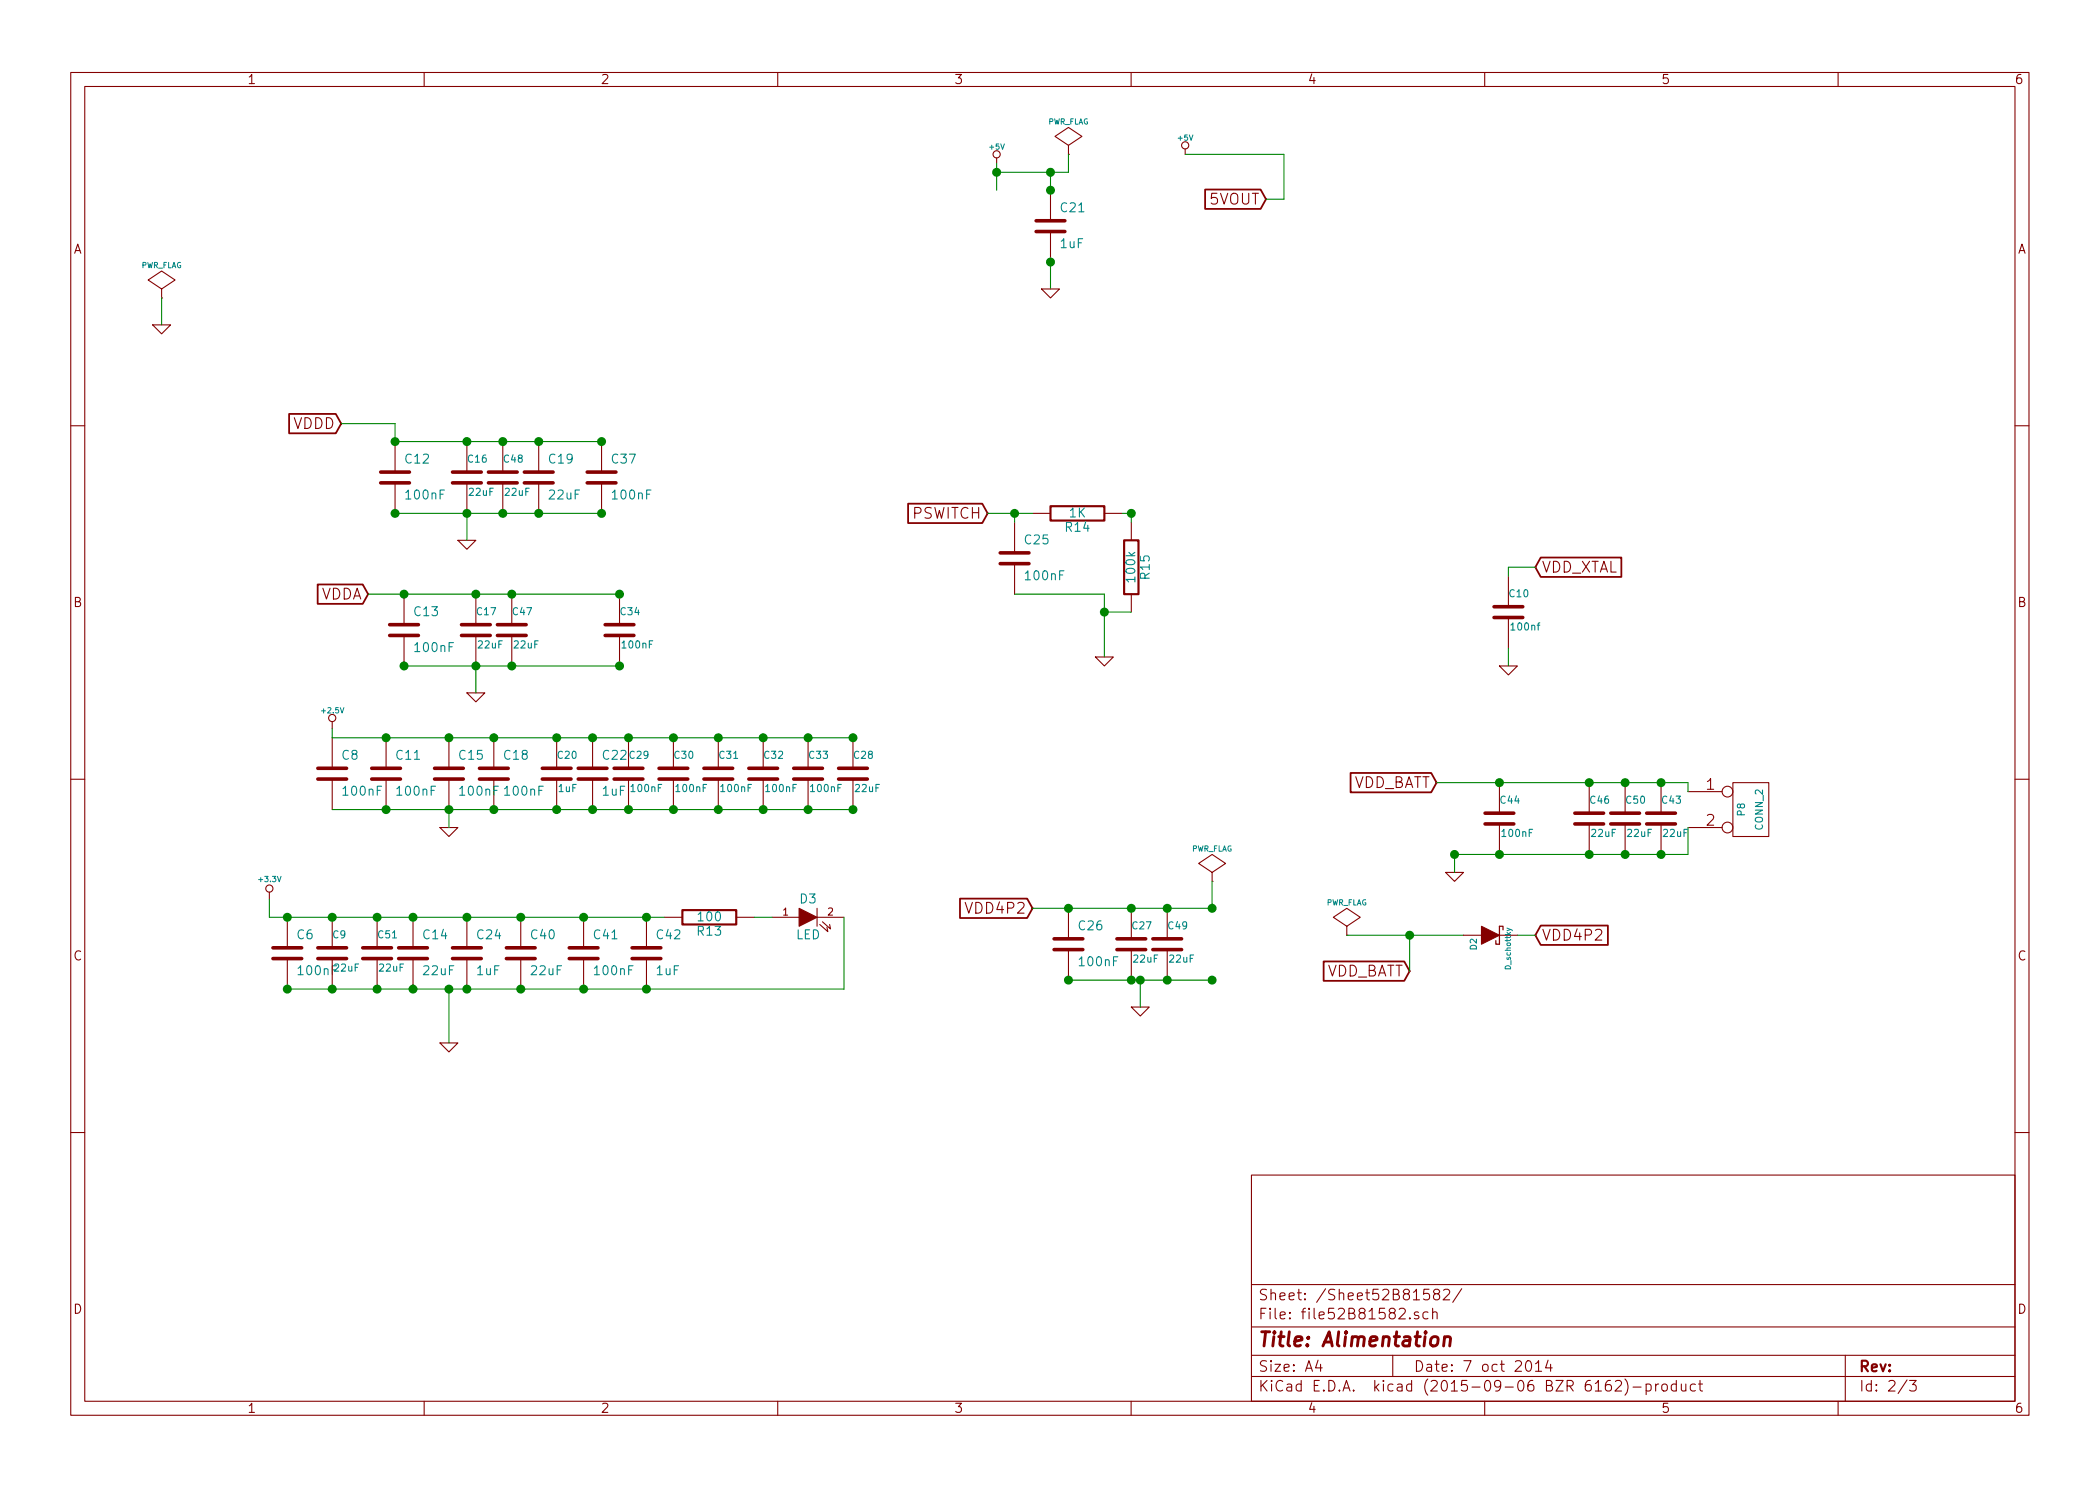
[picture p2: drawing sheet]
<svg xmlns="http://www.w3.org/2000/svg" width="297mm" height="210mm" viewBox="0 0 297 210" stroke-linecap="round" stroke-linejoin="round" font-family="sans-serif">
<g fill="none" stroke="#840000" stroke-width=".15">
<path d="M10 10.3h277v189.9h-277zM12 12.2h273v186.1h-273zM60 10.3v1.9M110 10.3v1.9M160 10.3v1.9M210 10.3v1.9M260 10.3v1.9M141 22.3v.8M148.6 26.9v4.3M148.6 32.8v4.3M151.1 21.8h.1M151.1 20.6l1.9-1.3-1.9-1.3-1.9 1.3 1.9 1.3v1.2"/>
<path d="M167.6 21.1v.7M21.6 46h2.5l-1.2 1.2zM22.9 42.2h.1M22.9 40.9l1.9-1.3-1.9-1.3-1.9 1.3 1.9 1.3v1.3M147.3 40.9h2.6l-1.3 1.3zM10 60.2h2M55.9 62.5v4.3M55.9 68.3v4.3M64.8 76.4h2.5l-1.3 1.3zM66 62.5v4.3M66 68.3v4.3M71.1 62.5v4.3"/>
<path d="M71.1 68.3v4.3M76.2 62.5v4.3M76.2 68.3v4.3M85.1 62.5v4.3M85.1 68.3v4.3M143.5 73.9v4.3M143.5 79.8v4.3M146 72.6h2.6M156.2 72.6h2.5M160 73.9v2.5M285 60.2h2M57.1 84.1v4.3"/>
<path d="M57.1 89.9v4.3M66 98h2.6l-1.3 1.3zM67.3 84.1v4.3M67.3 89.9v4.3M72.4 84.1v4.3M72.4 89.9v4.3M87.6 84.1v4.3M87.6 89.9v4.3M154.9 93h2.6l-1.3 1.2zM160 84.1v2.5M212.1 94.2h2.5l-1.2 1.3zM213.4 81.5v4.3"/>
<path d="M213.4 87.4v4.3M10 110.3h2M47 102.1v1M47 104.4v4.3M47 110.2v4.3M54.6 104.4v4.3M54.6 110.2v4.3M62.2 117.1h2.6l-1.3 1.3zM63.5 104.4v4.3M63.5 110.2v4.3M69.8 104.4v4.3M69.8 110.2v4.3"/>
<path d="M78.7 104.4v4.3M78.7 110.2v4.3M83.8 104.4v4.3M83.8 110.2v4.3M88.9 104.4v4.3M88.9 110.2v4.3M95.2 104.4v4.3M95.2 110.2v4.3M101.6 104.4v4.3M101.6 110.2v4.3M107.9 104.4v4.3M107.9 110.2v4.3"/>
<path d="M114.3 104.4v4.3M114.3 110.2v4.3M120.6 104.4v4.3M120.6 110.2v4.3M212.1 110.7v4.4M212.1 116.6v4.3M224.8 110.7v4.4M224.8 116.6v4.3M229.9 110.7v4.4M229.9 116.6v4.3M234.9 110.7v4.4M234.9 116.6v4.3"/>
<path d="M238.8 112h4.8M238.8 117.1h4.8M245.1 110.7h5.1v7.7h-5.1zM285 110.3h2M38.1 126.2v1M40.6 129.8v4.3M40.6 135.6v4.3M47 129.8v4.3M47 135.6v4.3M53.3 129.8v4.3M53.3 135.6v4.3M58.4 129.8v4.3"/>
<path d="M58.4 135.6v4.3M66 129.8v4.3M66 135.6v4.3M73.7 129.8v4.3M73.7 135.6v4.3M82.5 129.8v4.3M82.5 135.6v4.3M91.4 129.8v4.3M91.4 135.6v4.3M94 129.8h2.5M104.1 129.8h2.6M109.2 129.8h3.8"/>
<path d="M115.6 129.8h3.8M115.6 128.5v2.6M116 130.8l1.1 1-.1-.6M116.3 130.4l1.2 1-.2-.6M151.1 128.5v4.3M151.1 134.4v4.3M160 128.5v4.3M160 134.4v4.3M165.1 128.5v4.3M165.1 134.4v4.3M171.4 124.7h.1M171.4 123.4l2-1.2-2-1.3-1.9 1.3 1.9 1.2v1.3"/>
<path d="M190.5 132.3h.1M190.5 131.1l1.9-1.3-1.9-1.3-1.9 1.3 1.9 1.3v1.2M204.5 123.4h2.5l-1.3 1.3zM207 132.3h2.5M212.1 132.3h2.5M62.2 147.6h2.6l-1.3 1.2zM160 142.5h2.6l-1.3 1.3zM10 160.2h2M177 166.3h108v32h-108zM285 160.2h2M60 198.3v1.9M110 198.3v1.9"/>
<path d="M160 198.3v1.9M177 194.8h108M177 191.8h108M177 187.8h108M177 181.8h108M186.4 192.5l-.3 1h.9M186.8 193v1M197 191.8v3M199.4 186.5h.1l-.1 .1-.1-.1h.1v.1M200.6 185.7a.37 .37 0 0 0-.5 .1v.1a.54 .54 0 0 0 .5 .3l.1 .1-.1 .2-.1 .1-.4-.1M202 185.7l-.5-.1-.2 .3v.6l.2 .1 .5-.1M202.1 182.4h-.7l-.1 .7a.62 .62 0 0 1 .8 0l.1 .2-.1 .5-.2 .1h-.3l-.3-.1"/>
<path d="M202.6 185.7a.38 .38 0 0 1 .7 .1v.8M202.6 185.1v1.5M203 183.1l-.2-.3v-.2l.2-.2 .5 .1 .1 .2v.2l-.2 .2h-.4a.48 .48 0 0 0-.2 .7l.2 .1h.4l.2-.1a.48 .48 0 0 0-.2-.7M204.2 182.6l.2-.2 .5 .1a.37 .37 0 0 1 .1 .6l-.9 .8h1M206.8 182.3l-1.3 2M210 198.3v1.9M215.9 192.7a.35 .35 0 0 1 .4-.2 .35 .35 0 0 1 .3 .3 .77 .77 0 0 1-.5 1.2 .9 .9 0 0 1-.2-1.3zM217.2 193l.4-.5v1.5M217.2 194h.9M219 192.5l-.4 1h1M219.3 193v1M227.8 195.3a.59 .59 0 0 0-.7 .7l.1 .7 .2 .1h.3l.2-.1v-.5l-.1-.2-.4-.1-.3 .3"/>
<path d="M228.5 195.5l.2-.2 .5 .1a.37 .37 0 0 1 .1 .6l-.9 .8h1M229.8 195.1a1.71 1.71 0 0 1 0 2.3M231 196.3h1.1M232.8 195.9a.48 .48 0 0 1 .7 .1l.1 .1-.1 .6a.48 .48 0 0 1-.7 0M232.8 195.8v1.5M234.2 195.8v1M234.6 195.8l-.3 .1-.1 .2M235.1 196a.41 .41 0 0 1 .7 .1v.4a.41 .41 0 0 1-.4 .3 .41 .41 0 0 1-.3-.3zM237.1 195.9l-.4-.1-.3 .3 .1 .6 .2 .1 .4-.1M237.1 195.3v1.5M237.8 195.8l.1 .9a.4 .4 0 0 0 .6 0M238.5 195.8v1"/>
<path d="M239.8 195.9l-.4-.1-.3 .3 .1 .6 .2 .1 .4-.1M240.3 195.8h.5M240.5 195.3v1.3l.2 .2h.1M260 198.3v1.9M261 191.8v6.5M269.7 195.2l-1.2 2M270.1 195.3h.9l-.5 .6 .5 .1v.2v.5l-.2 .1h-.5l-.2-.1"/>
<circle cx="141" cy="21.8" r=".51"/>
<circle cx="167.6" cy="20.6" r=".51"/>
<circle cx="47" cy="101.6" r=".51"/>
<circle cx="244.3" cy="112" r=".76"/>
<circle cx="244.3" cy="117.1" r=".76"/>
<circle cx="38.1" cy="125.7" r=".51"/>
</g>
<path d="M202.5 189.3a.51 .51 0 0 1 .5-.2 .51 .51 0 0 1 .4 .4v.6a.54 .54 0 0 1-.6 .4 .54 .54 0 0 1-.5-.4zM204.3 189.3a.52 .52 0 0 1 .9 .1l-.1 1M204.3 189.1l-.1 1.3" fill="none" stroke="#840000" stroke-width=".41"/>
<path d="M170.5 26.8h7.8l.8 1.4-.8 1.4h-7.8zM40.9 58.6h6.6l.8 1.3-.8 1.4h-6.6zM128.4 71.3h10.5l.8 1.3-.8 1.4h-10.5zM217.9 78.9h11.4v2.7h-11.4l-.7-1.3zM44.9 82.7h6.4l.8 1.4-.8 1.3h-6.4zM191 109.4h11.4l.8 1.3-.8 1.4h-11.4zM135.8 127.1h9.5l.7 1.4-.7 1.4h-9.5zM187.2 136h11.4l.8 1.4-.8 1.4h-11.4zM217.9 131h9.5v2.7h-9.5l-.7-1.4z" fill="none" stroke="#840000" stroke-width=".25"/>
<g fill="none" stroke="#840000" stroke-width=".51">
<path d="M146.6 32.8h4M146.6 31.2h4M53.8 68.3h4.1M53.8 66.8h4.1M64 68.3h4.1M64 66.8h4.1M69.1 68.3h4.1M69.1 66.8h4.1M74.2 68.3h4M74.2 66.8h4M83.1 68.3h4M83.1 66.8h4"/>
<path d="M141.5 79.8h4M141.5 78.2h4M55.1 89.9h4.1M55.1 88.4h4.1M65.3 89.9h4M65.3 88.4h4M70.4 89.9h4M70.4 88.4h4M85.6 89.9h4.1M85.6 88.4h4.1M211.3 87.4h4.1M211.3 85.8h4.1"/>
<path d="M45 110.2h4M45 108.7h4M52.6 110.2h4M52.6 108.7h4M61.5 110.2h4M61.5 108.7h4M67.8 110.2h4.1M67.8 108.7h4.1M76.7 110.2h4.1M76.7 108.7h4.1M81.8 110.2h4.1M81.8 108.7h4.1"/>
<path d="M86.9 110.2h4M86.9 108.7h4M93.2 110.2h4.1M93.2 108.7h4.1M99.6 110.2h4M99.6 108.7h4M105.9 110.2h4.1M105.9 108.7h4.1M112.3 110.2h4M112.3 108.7h4M118.6 110.2h4.1M118.6 108.7h4.1"/>
<path d="M210.1 116.6h4M210.1 115.1h4M222.8 116.6h4M222.8 115.1h4M227.8 116.6h4.1M227.8 115.1h4.1M232.9 116.6h4.1M232.9 115.1h4.1M38.6 135.6h4.1M38.6 134.1h4.1M45 135.6h4M45 134.1h4"/>
<path d="M51.3 135.6h4.1M51.3 134.1h4.1M56.4 135.6h4.1M56.4 134.1h4.1M64 135.6h4.1M64 134.1h4.1M71.6 135.6h4.1M71.6 134.1h4.1M80.5 135.6h4.1M80.5 134.1h4.1M89.4 135.6h4.1M89.4 134.1h4.1"/>
<path d="M149.1 134.4h4.1M149.1 132.8h4.1M158 134.4h4.1M158 132.8h4.1M163.1 134.4h4M163.1 132.8h4"/>
</g>
<path d="M148.6 71.6h7.6v2.1h-7.6zM159 76.4h2v7.7h-2zM96.5 128.8h7.6v2h-7.6z" fill="none" stroke="#840000" stroke-width=".3"/>
<g fill="#840000" stroke="#840000" stroke-width=".15">
<path d="M113 128.5l2.6 1.3-2.6 1.3z"/>
<path d="M209.5 131.1l2.6 1.2-2.6 1.3z"/>
</g>
<g fill="none" stroke="#008400" stroke-width=".15">
<path d="M141 23.1v3.8M148.6 24.4v2.5M148.6 37.1v3.8M151.1 21.8v2.6h-10.1M167.6 21.8h14v6.4h-2.5M22.9 42.2v3.8M48.3 59.9h7.6v2.6h29.2M55.9 72.6h29.2M66 72.6v3.8M139.7 72.6h6.3M143.5 72.6v1.3M158.7 72.6h1.3v1.3"/>
<path d="M52.1 84.1h35.5M57.1 94.2h30.5M67.3 94.2v3.8M143.5 84.1h12.7v8.9M156.2 86.6h3.8M213.4 91.7v2.5M217.2 80.3h-3.8v1.2M47 103.1v1.3h73.6M47 114.5h73.6M63.5 114.5v2.6M203.2 110.7h35.6v1.3M238.8 117.1v3.8h-33.1v2.5"/>
<path d="M38.1 127.2v2.6h55.9M63.5 139.9v7.7M106.7 129.8h2.5M119.4 129.8v10.1h-78.8M151.1 138.7h20.3M161.3 138.7v3.8M171.4 124.7v3.8h-25.4M190.5 132.3h16.5M199.4 132.3v5.1M214.6 132.3h2.6"/>
</g>
<g fill="#008400" stroke="#008400" stroke-width=".25">
<circle cx="151.1" cy="138.7" r=".51"/>
<circle cx="171.5" cy="138.7" r=".51"/>
<circle cx="171.5" cy="128.5" r=".51"/>
<circle cx="161.3" cy="138.7" r=".51"/>
<circle cx="160" cy="72.6" r=".51"/>
<circle cx="156.2" cy="86.6" r=".51"/>
<circle cx="63.5" cy="114.5" r=".51"/>
<circle cx="63.5" cy="104.4" r=".51"/>
<circle cx="63.5" cy="139.9" r=".51"/>
<circle cx="67.3" cy="84.1" r=".51"/>
<circle cx="57.2" cy="84.1" r=".51"/>
<circle cx="76.2" cy="72.6" r=".51"/>
<circle cx="66" cy="72.6" r=".51"/>
<circle cx="55.9" cy="72.6" r=".51"/>
<circle cx="66" cy="62.5" r=".51"/>
<circle cx="76.2" cy="62.5" r=".51"/>
<circle cx="55.9" cy="62.5" r=".51"/>
<circle cx="57.2" cy="94.2" r=".51"/>
<circle cx="67.3" cy="94.2" r=".51"/>
<circle cx="40.6" cy="129.8" r=".51"/>
<circle cx="40.6" cy="139.9" r=".51"/>
<circle cx="54.6" cy="104.4" r=".51"/>
<circle cx="69.9" cy="104.4" r=".51"/>
<circle cx="54.6" cy="114.5" r=".51"/>
<circle cx="69.9" cy="114.5" r=".51"/>
<circle cx="58.4" cy="129.8" r=".51"/>
<circle cx="58.4" cy="139.9" r=".51"/>
<circle cx="66" cy="139.9" r=".51"/>
<circle cx="66" cy="129.8" r=".51"/>
<circle cx="143.5" cy="72.6" r=".51"/>
<circle cx="151.1" cy="128.5" r=".51"/>
<circle cx="88.9" cy="104.4" r=".51"/>
<circle cx="95.3" cy="104.4" r=".51"/>
<circle cx="101.6" cy="104.4" r=".51"/>
<circle cx="108" cy="104.4" r=".51"/>
<circle cx="88.9" cy="114.5" r=".51"/>
<circle cx="95.3" cy="114.5" r=".51"/>
<circle cx="101.6" cy="114.5" r=".51"/>
<circle cx="108" cy="114.5" r=".51"/>
<circle cx="114.3" cy="114.5" r=".51"/>
<circle cx="114.3" cy="104.4" r=".51"/>
<circle cx="141" cy="24.4" r=".51"/>
<circle cx="87.6" cy="84.1" r=".51"/>
<circle cx="87.6" cy="94.2" r=".51"/>
<circle cx="85.1" cy="72.6" r=".51"/>
<circle cx="85.1" cy="62.5" r=".51"/>
<circle cx="73.7" cy="129.8" r=".51"/>
<circle cx="82.6" cy="129.8" r=".51"/>
<circle cx="91.4" cy="129.8" r=".51"/>
<circle cx="91.4" cy="139.9" r=".51"/>
<circle cx="82.6" cy="139.9" r=".51"/>
<circle cx="73.7" cy="139.9" r=".51"/>
<circle cx="205.7" cy="120.9" r=".51"/>
<circle cx="212.1" cy="120.9" r=".51"/>
<circle cx="212.1" cy="110.7" r=".51"/>
<circle cx="224.8" cy="120.9" r=".51"/>
<circle cx="224.8" cy="110.7" r=".51"/>
<circle cx="72.4" cy="94.2" r=".51"/>
<circle cx="72.4" cy="84.1" r=".51"/>
<circle cx="71.1" cy="72.6" r=".51"/>
<circle cx="71.1" cy="62.5" r=".51"/>
<circle cx="160" cy="128.5" r=".51"/>
<circle cx="165.1" cy="128.5" r=".51"/>
<circle cx="160" cy="138.7" r=".51"/>
<circle cx="165.1" cy="138.7" r=".51"/>
<circle cx="229.9" cy="110.7" r=".51"/>
<circle cx="229.9" cy="120.9" r=".51"/>
<circle cx="47" cy="139.9" r=".51"/>
<circle cx="47" cy="129.8" r=".51"/>
<circle cx="148.6" cy="24.4" r=".51"/>
<circle cx="148.6" cy="37.1" r=".51"/>
<circle cx="148.6" cy="26.9" r=".51"/>
<circle cx="53.3" cy="129.8" r=".51"/>
<circle cx="53.3" cy="139.9" r=".51"/>
<circle cx="199.4" cy="132.3" r=".51"/>
<circle cx="83.8" cy="104.4" r=".51"/>
<circle cx="83.8" cy="114.5" r=".51"/>
<circle cx="78.7" cy="104.4" r=".51"/>
<circle cx="78.7" cy="114.5" r=".51"/>
<circle cx="235" cy="120.9" r=".51"/>
<circle cx="235" cy="110.7" r=".51"/>
<circle cx="120.7" cy="104.4" r=".51"/>
<circle cx="120.7" cy="114.5" r=".51"/>
</g>
<path d="M212.6 131.6v-.5h-.5v2.5h-.5v-.5" fill="none" stroke="#840000" stroke-width=".18"/>
<path d="M213.2 131.3l.6 .3 .1 .1" fill="none" stroke="#008484" stroke-width=".14"/>
<text font-size="2.8" fill="#840000" x="178" y="190.5">Title: Alimentation</text>
<g font-size="2.1" fill="#840000">
<text x="171.1" y="29">5VOUT</text>
<text x="41.3" y="60.7">VDDD</text>
<text x="129" y="73.4">PSWITCH</text>
<text x="218.1" y="81">VDD_XTAL</text>
<text x="45.1" y="84.8">VDDA</text>
<text x="191" y="111.5">VDD_BATT</text>
<text x="241.4" y="111.8">1</text>
<text x="241.4" y="116.8">2</text>
<text x="136.9" y="129.3">VDD4P2</text>
<text x="218.1" y="133.1">VDD4P2</text>
<text x="187.1" y="138.2">VDD_BATT</text>
<text x="178" y="184">Sheet: /Sheet52B81582/</text>
<text x="178" y="186.7">File: file52B81582.sch</text>
<text x="178" y="196.9">KiCad E.D.A. kicad (2015-09-06 BZR 6162)-product</text>
<text x="178" y="194.1">Size: A4</text>
<text x="200" y="194.1">Date: 7 oct 2014</text>
<text x="263" y="194.1">Rev:</text>
<text x="263" y="196.9">Id: 2/3</text>
</g>
<g font-size="1.8" fill="#840000">
<text x="35" y="11.9">1</text>
<text x="85" y="11.9">2</text>
<text x="135" y="11.9">3</text>
<text x="185" y="11.9">4</text>
<text x="235" y="11.9">5</text>
<text x="285" y="11.9">6</text>
<text x="10.4" y="35.9">A</text>
<text x="285.4" y="35.9">A</text>
<text x="10.4" y="85.9">B</text>
<text x="285.4" y="85.9">B</text>
<text x="10.4" y="135.9">C</text>
<text x="285.4" y="135.9">C</text>
<text x="10.4" y="185.9">D</text>
<text x="285.4" y="185.9">D</text>
<text x="35" y="199.9">1</text>
<text x="85" y="199.9">2</text>
<text x="135" y="199.9">3</text>
<text x="185" y="199.9">4</text>
<text x="235" y="199.9">5</text>
<text x="285" y="199.9">6</text>
</g>
<g font-size="1.8" fill="#008484">
<text x="150" y="35.1">1uF</text>
<text x="150.1" y="30">C21</text>
<text x="57.4" y="65.6">C12</text>
<text x="77.7" y="65.6">C19</text>
<text x="86.6" y="65.6">C37</text>
<text x="57.6" y="70.7">100nF</text>
<text x="77.7" y="70.7">22uF</text>
<text x="86.8" y="70.7">100nF</text>
<text x="145" y="77">C25</text>
<text x="150.8" y="75.2">R14</text>
<text x="151.3" y="73.2">1K</text>
<text x="145.2" y="82.1">100nF</text>
<text x="160.6" y="82.2" transform="rotate(-90 160.6 82.2)">100k</text>
<text x="162.6" y="81.9" transform="rotate(-90 162.6 81.9)">R15</text>
<text x="58.6" y="87.2">C13</text>
<text x="58.8" y="92.2">100nF</text>
<text x="48.4" y="107.5">C8</text>
<text x="56.1" y="107.5">C11</text>
<text x="65" y="107.5">C15</text>
<text x="71.3" y="107.5">C18</text>
<text x="85.3" y="107.5">C22</text>
<text x="48.7" y="112.6">100nF</text>
<text x="56.3" y="112.6">100nF</text>
<text x="65.2" y="112.6">100nF</text>
<text x="71.5" y="112.6">100nF</text>
<text x="85.2" y="112.6">1uF</text>
<text x="98.9" y="130.3">100</text>
<text x="113.2" y="127.8">D3</text>
<text x="152.6" y="131.6">C26</text>
<text x="42" y="132.9">C6</text>
<text x="42.3" y="138">100nF</text>
<text x="59.9" y="132.9">C14</text>
<text x="60" y="138">22uF</text>
<text x="67.5" y="138">1uF</text>
<text x="67.5" y="132.9">C24</text>
<text x="75.2" y="132.9">C40</text>
<text x="75.2" y="138">22uF</text>
<text x="84" y="132.9">C41</text>
<text x="84.2" y="138">100nF</text>
<text x="92.9" y="138">1uF</text>
<text x="92.9" y="132.9">C42</text>
<text x="98.7" y="132.4">R13</text>
<text x="112.5" y="132.9">LED</text>
<text x="152.8" y="136.7">100nF</text>
</g>
<g font-size="1.4" fill="#008484">
<text x="66.2" y="65.5">C16</text>
<text x="71.3" y="65.5">C48</text>
<text x="66.4" y="70.1">22uF</text>
<text x="71.5" y="70.1">22uF</text>
<text x="67.5" y="87">C17</text>
<text x="72.6" y="87">C47</text>
<text x="87.8" y="87">C34</text>
<text x="213.5" y="84.5">C10</text>
<text x="213.8" y="89.2">100nf</text>
<text x="67.7" y="91.7">22uF</text>
<text x="72.7" y="91.7">22uF</text>
<text x="88.1" y="91.7">100nF</text>
<text x="78.9" y="107.4">C20</text>
<text x="89.1" y="107.4">C29</text>
<text x="95.4" y="107.4">C30</text>
<text x="101.8" y="107.4">C31</text>
<text x="108.1" y="107.4">C32</text>
<text x="114.5" y="107.4">C33</text>
<text x="120.8" y="107.4">C28</text>
<text x="79" y="112.1">1uF</text>
<text x="89.4" y="112.1">100nF</text>
<text x="95.7" y="112.1">100nF</text>
<text x="102.1" y="112.1">100nF</text>
<text x="108.4" y="112.1">100nF</text>
<text x="114.8" y="112.1">100nF</text>
<text x="121" y="112.1">22uF</text>
<text x="212.3" y="113.7">C44</text>
<text x="225" y="113.7">C46</text>
<text x="230" y="113.7">C50</text>
<text x="235.1" y="113.7">C43</text>
<text x="212.5" y="118.4">100nF</text>
<text x="225.1" y="118.4">22uF</text>
<text x="230.2" y="118.4">22uF</text>
<text x="235.3" y="118.4">22uF</text>
<text x="246.8" y="115.4" transform="rotate(-90 246.8 115.4)">P8</text>
<text x="249.4" y="117.4" transform="rotate(-90 249.4 117.4)">CONN_2</text>
<text x="160.2" y="131.5">C27</text>
<text x="165.3" y="131.5">C49</text>
<text x="47.1" y="132.8">C9</text>
<text x="47.3" y="137.5">22uF</text>
<text x="53.5" y="132.8">C51</text>
<text x="53.7" y="137.5">22uF</text>
<text x="160.4" y="136.2">22uF</text>
<text x="165.5" y="136.2">22uF</text>
</g>
<g font-size="1.4" fill="#840000">
<text x="110.7" y="129.5">1</text>
<text x="117.1" y="129.5">2</text>
</g>
<text font-size="1.2" fill="#008484" x="208.9" y="134.4" transform="rotate(-90 208.9 134.4)">D2</text>
<g font-size="1.1" fill="#008484">
<text x="148.2" y="17.6">PWR_FLAG</text>
<text x="140" y="21.2">+5V</text>
<text x="166.7" y="19.9">+5V</text>
<text x="19.9" y="37.9">PWR_FLAG</text>
<text x="45.6" y="100.9">+2.5V</text>
<text x="36.7" y="124.8">+3.3V</text>
<text x="168.5" y="120.5">PWR_FLAG</text>
<text x="187.5" y="128.1">PWR_FLAG</text>
<text x="213.7" y="137.1" transform="rotate(-90 213.7 137.1)">D_schottky</text>
</g>
</svg>
